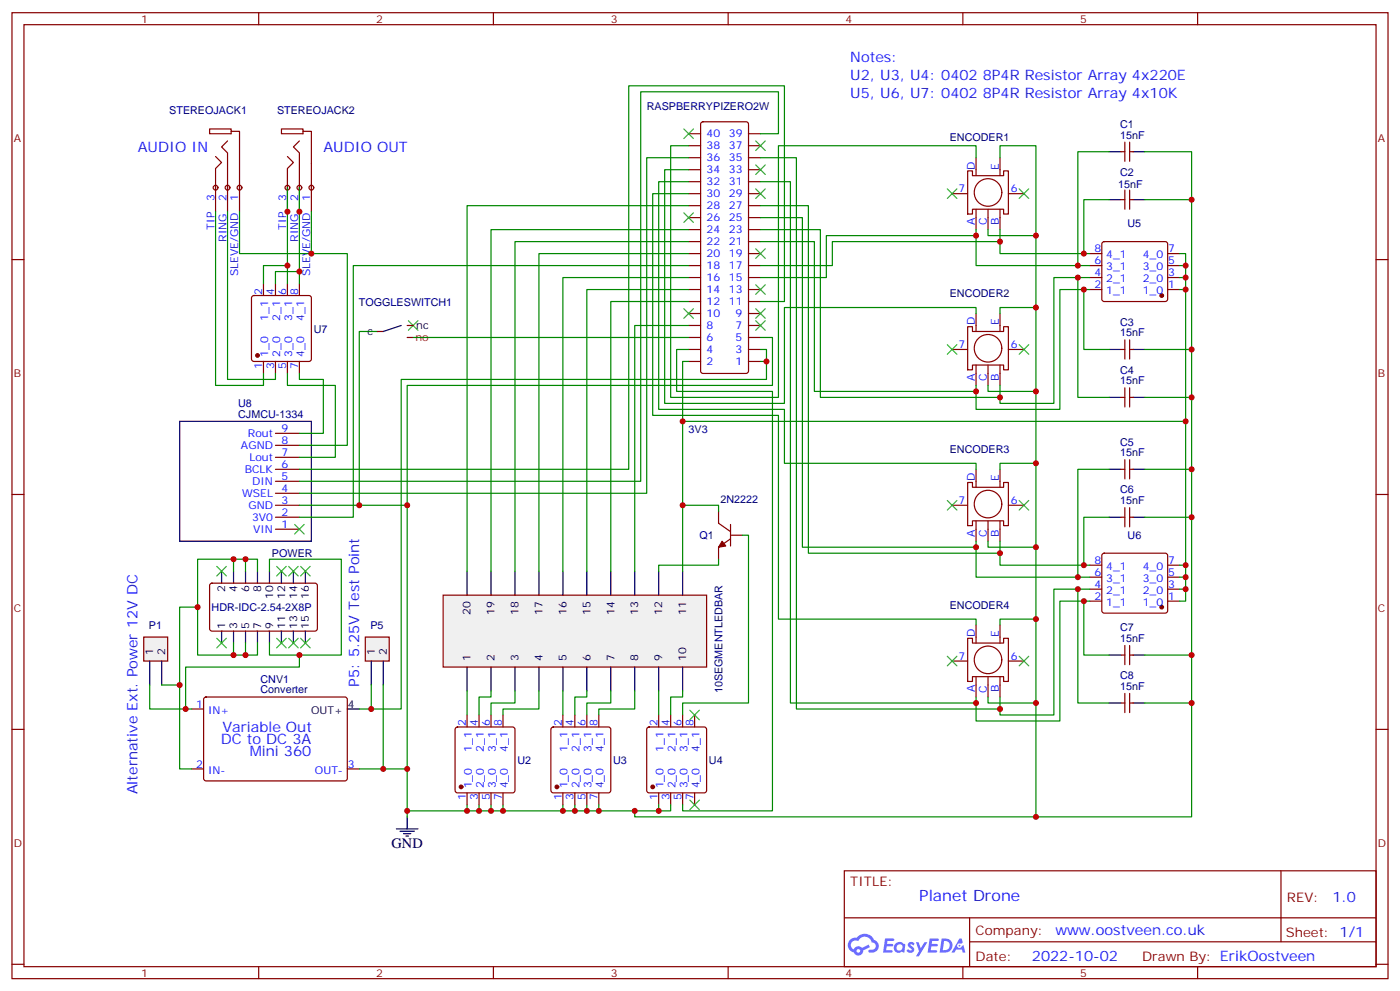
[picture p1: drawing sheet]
<svg xmlns="http://www.w3.org/2000/svg" width="412mm" height="292mm" viewBox="0 0 412 292" stroke-linecap="round" stroke-linejoin="round" font-family="sans-serif">
<g fill="none" stroke="#870000" stroke-width=".35">
<path d="M3.5 3.7h405.4v284.4h-405.4zM7.1 7.3h398.2v277.3h-398.2zM76.2 3.7v3.6M145.3 3.7v3.6M214.5 3.7v3.6M283.6 3.7v3.6M352.8 3.7v3.6M3.5 76.4h3.6M405.3 76.4h3.6M3.5 145.6h3.6M405.3 145.6h3.6M3.5 214.7h3.6"/>
<path d="M405.3 214.7h3.6M248.7 256.3h156.6v28.3h-156.6zM377.3 256.4v20.8M248.7 270.2h156.5M285.6 277.2h119.6M285.6 270.2v14.1M3.5 283.8h3.6M76.2 284.6v3.5M145.3 284.6v3.5M214.5 284.6v3.5M283.6 284.6v3.5M352.8 284.6v3.5"/>
<path d="M405.3 283.8h3.6"/>
</g>
<g fill="#5487ff">
<path d="M267.7 277.5a1.22 1.22 0 0 1 1.7 .3l-.4 .5a.47 .47 0 0 0-.3-.4 .47 .47 0 0 0-.5 .2l.1 .3a1.14 1.14 0 0 1 .8 1.7 1.14 1.14 0 0 1-1.9 0l-.2-.2 .5-.5 .7 .4a.29 .29 0 0 0 .3-.3 .29 .29 0 0 0-.2-.3 1.04 1.04 0 0 1-.6-1.7z"/>
<path d="M260.7 276.3h2.4l.3 .1-.2 .5-1.8 .1-.1 .9h1.5l.3 .3-.3 .4h-1.6l-.2 1.1h1.7l.2 .3-.2 .4h-2.6z"/>
<path d="M273.8 276.3h2.4l.3 .1-.1 .5-1.8 .1-.2 .9h1.6l.3 .3-.4 .4h-1.6l-.1 1.1h1.7l.2 .3-.2 .4h-2.6z"/>
<path d="M282.6 276.3h.7l.3 1.2-.6 .3a.69 .69 0 0 0-1 .3 .69 .69 0 0 0 .4 1 .69 .69 0 0 0 .9-.6l.5-.3 .6 2.2h-.8l-.2-.9h-1.8l-.5 .9h-.8z"/>
<path d="M269.8 277.3h.8l.6 1.9 1.1-1.9h.9l-2.6 4.2h-.8l.9-1.5z"/>
<path d="M277.4 276.3l-.6 4.1h1.3a2.11 2.11 0 0 0 2.5-2.1 2.11 2.11 0 0 0-2.5-2zM278.1 277a1.39 1.39 0 0 1 1.7 1.4 1.39 1.39 0 0 1-1.8 1.3h-.3z"/>
<path d="M263.7 277.9a1.54 1.54 0 0 0-.1 2.1 1.54 1.54 0 0 0 2.2 .2l.6 .2 .3-2.3-.2-.2-.4-.1a1.49 1.49 0 0 0-2.4 .1zM264 278.9a.94 .94 0 0 1 1.8 0 .94 .94 0 0 1-1.8 0z"/>
<path d="M250.4 276.6a2.18 2.18 0 0 0 1.1 3.8 1.44 1.44 0 0 0 1.6 .9 1.44 1.44 0 0 0 1.2-1.5l2-1-.5-.7-1.9 .9a1.47 1.47 0 0 0-2.4 .5 1.39 1.39 0 0 1-.7-2 1.39 1.39 0 0 1 2-.5 2.12 2.12 0 0 1 2.2-1.3 2.12 2.12 0 0 1 1.9 1.7 1.14 1.14 0 0 1 1.1 1.4 1.14 1.14 0 0 1-1.7 .8 .43 .43 0 0 0-.5 .3 .43 .43 0 0 0 .4 .5 1.98 1.98 0 0 0 2.5-1.2 1.98 1.98 0 0 0-1.2-2.5 3.1 3.1 0 0 0-5.3-.7l-.9 .1zM252.3 279.9a.55 .55 0 0 1 1.1 0 .55 .55 0 0 1-1.1 0z"/>
<circle cx="282.6" cy="278.4" r=".26"/>
</g>
<g fill="none" stroke="#870000" stroke-width=".35">
<path d="M202.8 39.4h3.6M206.6 36l.5-.2h12.7l.5 .2 .2 .5v72.7l-.2 .5-.5 .2h-12.7l-.5-.2-.2-.5v-72.7zM220.5 39.4h3.5M202.8 57h3.6M202.8 53.5h3.6M202.8 50h3.6M202.8 46.4h3.6M202.8 42.9h3.6M220.5 57h3.5M220.5 53.5h3.5M220.5 50h3.5M220.5 46.4h3.5"/>
<path d="M220.5 42.9h3.5M280.5 57h4.5M285 50.3h1.5v1.4h9.1v-1.4h1.4v12.7h-1.4v-1.4h-9.1v1.4h-1.5zM287.5 46.4v5.3M294.6 46.4v5.3M297 57h4.6M202.8 78.2h3.6M202.8 74.6h3.6M202.8 71.1h3.6M202.8 67.6h3.6M202.8 64.1h3.6M202.8 60.5h3.6"/>
<path d="M220.5 78.2h3.5M220.5 74.6h3.5M220.5 71.1h3.5M220.5 67.6h3.5M220.5 64.1h3.5M220.5 60.5h3.5M287.5 61.6v6M291 61.6v6M294.6 61.6v6M202.8 99.3h3.6M202.8 95.8h3.6M202.8 92.3h3.6"/>
<path d="M202.8 88.8h3.6M202.8 85.2h3.6M202.8 81.7h3.6M220.5 99.3h3.5M220.5 95.8h3.5M220.5 92.3h3.5M220.5 88.8h3.5M220.5 85.2h3.5M220.5 81.7h3.5M285 96.2h1.5v1.4h9.1v-1.4h1.4v12.7h-1.4v-1.4h-9.1v1.4h-1.5zM287.5 92.3v5.3M294.6 92.3v5.3"/>
<path d="M202.8 102.9h3.6M202.8 106.4h3.6M220.5 102.9h3.5M220.5 106.4h3.5M280.5 102.9h4.5M287.5 107.5v6M291 107.5v6M294.6 107.5v6M297 102.9h4.6M287.5 138.1v5.3M294.6 138.1v5.3M280.5 148.7h4.5"/>
<path d="M285 142h1.5v1.4h9.1v-1.4h1.4v12.7h-1.4v-1.4h-9.1v1.4h-1.5zM287.5 153.3v6M291 153.3v6M294.6 153.3v6M297 148.7h4.6M280.5 194.6h4.5M285 187.9h1.5v1.4h9.1v-1.4h1.4v12.7h-1.4v-1.4h-9.1v1.4h-1.5zM287.5 199.2v6M287.5 184v5.3M291 199.2v6M294.6 184v5.3M294.6 199.2v6"/>
<path d="M297 194.6h4.6"/>
<circle cx="291" cy="56.7" r="4.1"/>
<circle cx="291" cy="102.5" r="4.1"/>
<circle cx="291" cy="148.4" r="4.1"/>
<circle cx="291" cy="194.2" r="4.1"/>
</g>
<g fill="#f0f0f0" stroke="#870000" stroke-width=".35">
<circle cx="70.6" cy="55.2" r=".71"/>
<circle cx="67" cy="55.2" r=".71"/>
<circle cx="63.5" cy="55.2" r=".71"/>
</g>
<path d="M68.1 38.7v.7h-6.4v-1.4h6.4v.7h2.5v23.6M63.5 46.1l1.8 1.7-1.8 1.8v12.7M67 41.5l-1.7 1.8 1.7 1.7v17.3" fill="none" stroke="#870000" stroke-width=".35"/>
<g fill="#f0f0f0" stroke="#870000" stroke-width=".35">
<circle cx="91.7" cy="55.2" r=".71"/>
<circle cx="88.2" cy="55.2" r=".71"/>
<circle cx="84.7" cy="55.2" r=".71"/>
</g>
<path d="M89.3 38.7v.7h-6.4v-1.4h6.4v.7h2.4v23.6M84.7 46.1l1.7 1.7-1.7 1.8v12.7M88.2 41.5l-1.8 1.8 1.8 1.7v17.3" fill="none" stroke="#870000" stroke-width=".35"/>
<path d="M130.5 175.2h77.6v21.2h-77.6z" fill="#f0f0f0" stroke="#870000" stroke-width=".35"/>
<g fill="none" stroke="#000" stroke-width=".35">
<path d="M326.7 44.7h3.5M326.7 58.8h3.5M333.7 44.7h3.6M333.7 58.8h3.6M118.2 95.8l-5.3 1.8M326.7 102.9h3.5M326.7 117h3.5M333.7 102.9h3.6M333.7 117h3.6M52.9 124h38.8v35.3h-38.8zM326.7 138.1h3.5M333.7 138.1h3.6"/>
<path d="M326.7 152.3h3.5M333.7 152.3h3.6M65.3 168.1v3.6M68.8 168.1v3.6M72.3 168.1v3.6M75.8 168.1v3.6M79.4 168.1v3.6M82.9 168.1v3.6M86.4 168.1v3.6M90 168.1v3.6M137.6 168.1v7.1M144.6 168.1v7.1"/>
<path d="M151.7 168.1v7.1M158.7 168.1v7.1M165.8 168.1v7.1M172.9 168.1v7.1M179.9 168.1v7.1M187 168.1v7.1M194 168.1v7.1M201.1 168.1v7.1M65.3 185.8v3.5M68.8 185.8v3.5M72.3 185.8v3.5M75.8 185.8v3.5"/>
<path d="M79.4 185.8v3.5M82.9 185.8v3.5M86.4 185.8v3.5M90 185.8v3.5M137.6 196.4v7M144.6 196.4v7M151.7 196.4v7M158.7 196.4v7M165.8 196.4v7M172.9 196.4v7M179.9 196.4v7M187 196.4v7"/>
<path d="M194 196.4v7M201.1 196.4v7M326.7 192.8h3.5M333.7 192.8h3.6M102.3 208.7h3.5M326.7 206.9h3.5M333.7 206.9h3.6M116.8 244h6.3M117.8 244.7h4.3M118.9 245.4h2.1M119.6 246.1h.7M119.9 240.5v3.5"/>
</g>
<g fill="none" stroke="#870000" stroke-width=".35">
<path d="M330.3 44.7h1M330.3 58.8h1M331.3 41.8v5.7M331.3 56v5.6M332.8 41.8v5.7M332.8 56v5.6M332.8 44.7h1M332.8 58.8h1M321 74.6h3.6M321 78.2h3.6M324.8 71.3l.5-.2h18l.5 .2 .2 .5v16.3l-.3 .5-.4 .2h-18l-.5-.3-.2-.4v-16.3zM344 74.6h3.5"/>
<path d="M344 78.2h3.5M74.3 87.2l.5-.2h16.2l.5 .2 .2 .5v18l-.2 .5-.5 .2h-16.2l-.5-.2-.2-.5v-18zM77.6 83.5v3.5M81.1 83.5v3.5M84.7 83.5v3.5M88.2 83.5v3.5M111.1 97.6h1.8M119.9 99.3h1.8M119.9 95.8h1.8M321 85.2h3.6M321 81.7h3.6M344 85.2h3.5"/>
<path d="M344 81.7h3.5M77.6 106.4v3.5M81.1 106.4v3.5M84.7 106.4v3.5M88.2 106.4v3.5M330.3 102.9h1M330.3 117h1M331.3 100v5.7M331.3 114.2v5.6M332.8 100v5.7M332.8 114.2v5.6M332.8 102.9h1"/>
<path d="M332.8 117h1M81.1 138.1h7.1M81.1 134.6h7.1M81.1 131.1h7.1M81.1 127.6h7.1M330.3 138.1h1M331.3 135.3v5.7M332.8 135.3v5.7M332.8 138.1h1M81.1 152.3h7.1M81.1 155.8h7.1M81.1 148.7h7.1"/>
<path d="M81.1 145.2h7.1M81.1 141.7h7.1M211.7 150.5v3.5l3.5 2.5M215.2 158.6l-3.5 2.5v3.5M215.2 157.6h3.5M215.2 154.4v6.3M330.3 152.3h1M331.3 149.4v5.7M332.8 149.4v5.7M332.8 152.3h1M62 171.9l.4-.2h30.7l.4 .7-.1 12.9-.6 .5-30.6-.1-.5-.6v-12.7zM321 177h3.6"/>
<path d="M321 166.4h3.6M321 173.4h3.6M321 169.9h3.6M324.8 163l.5-.2h18l.5 .2 .2 .5v16.3l-.3 .5-.4 .2h-18l-.5-.3-.2-.4v-16.3zM344 177h3.5M344 166.4h3.5M344 173.4h3.5M344 169.9h3.5M330.3 192.8h1M331.3 190v5.7M332.8 190v5.7M332.8 192.8h1"/>
<path d="M56.4 208.7h3.6M60.2 205.4l.5-.2h41.2l.4 .7-.1 23.5-.6 .5-41.2-.1-.4-.6v-23.3zM134.3 214.2l.5-.2h16.2l.5 .2 .2 .5v18l-.2 .5-.5 .2h-16.2l-.5-.2-.2-.5v-18zM137.6 210.5v3.5M141.1 210.5v3.5M144.6 210.5v3.5M148.2 210.5v3.5M162.5 214.2l.5-.2h16.2l.5 .2 .2 .5v18l-.2 .5-.5 .2h-16.2l-.5-.2-.2-.5v-18zM165.8 210.5v3.5M169.3 210.5v3.5M172.9 210.5v3.5M176.4 210.5v3.5"/>
<path d="M190.7 214.2l.5-.2h16.2l.5 .2 .2 .5v18l-.2 .5-.5 .2h-16.2l-.5-.2-.2-.5v-18zM194 210.5v3.5M197.6 210.5v3.5M201.1 210.5v3.5M204.6 210.5v3.5M330.3 206.9h1M331.3 204.1v5.7M332.8 204.1v5.7M332.8 206.9h1M56.4 226.3h3.6M102.3 226.3h3.5M137.6 233.4v3.5"/>
<path d="M141.1 233.4v3.5M144.6 233.4v3.5M148.2 233.4v3.5M165.8 233.4v3.5M169.3 233.4v3.5M172.9 233.4v3.5M176.4 233.4v3.5M194 233.4v3.5M197.6 233.4v3.5M201.1 233.4v3.5M204.6 233.4v3.5"/>
</g>
<g fill="#870000" stroke="#870000" stroke-width=".35">
<path d="M212.7 159.3l1.1 1.4-2.1 .4z"/>
<circle cx="135.8" cy="231.6" r=".53"/>
<circle cx="164" cy="231.6" r=".53"/>
<circle cx="192.3" cy="231.6" r=".53"/>
<circle cx="342.2" cy="87" r=".53"/>
<circle cx="342.2" cy="178.7" r=".53"/>
<circle cx="75.8" cy="104.6" r=".53"/>
</g>
<g fill="none" stroke="#008700" stroke-width=".35">
<path d="M224 39.4h5.3v-12.4h-40.6v114.7h-100.5M84.7 55.2v28.3M88.2 55.2v28.3M202.8 57h-10.5v65.3h37v59.9h58.2v1.8M202.8 53.5h-8.8v67h37.1v15.9h56.4v1.7M202.8 50h-7v68.7h35.3v-28.2h56.4v1.8M202.8 42.9h-5.2v74.1h31.7v-74.1h58.2v3.5M202.8 46.4h-12.3v98.8h-102.3M224 53.5h8.8v153.4h54.7v-1.7M224 46.4h10.6v162.3h60v-3.5M294.6 46.4v-3.5h10.6v197.6h-118.2v-1.8M326.7 58.8h-7.4v15.8"/>
<path d="M326.7 44.7h-9.2v33.5M337.3 58.8h13.7v181.7h-45.8M337.3 44.7h13.7v14.1M63.5 62.3v51.2h14.1v-3.6M67 62.3v49.4h14.1v-1.8M70.6 62.3v12.3h31.7v56.5h-14.1M84.7 78.2h-7.1v5.3M88.2 79.9h-7.1v3.6M91.7 62.3v12.3M202.8 74.6h-44.1v93.5M202.8 71.1h-51.1v97M202.8 67.6h-58.2v100.5"/>
<path d="M202.8 60.5h-65.2v107.6M224 64.1h12.4v97h51.1v-1.8M224 60.5h14.1v102.3h56.5v-3.5M224 71.1h15.9v44.1h47.6v-1.7M224 67.6h17.7v49.4h52.9v-3.5M287.5 67.6v1.8h-44.1v12.3h-19.4M287.5 69.4v8.8h33.5M291 67.6v1.8h14.2M294.6 67.6v3.5h-49.4v7.1h-21.2M294.6 71.1v3.5h26.4M347.5 74.6h1.7v102.4h-1.7M347.5 78.2h1.7"/>
<path d="M111.1 97.6h-5.3v51.1M121.7 99.3h81.1M202.8 88.8h-22.9v79.3M202.8 85.2h-29.9v82.9M202.8 81.7h-37v86.4M202.8 95.8h-15.8v72.3M224 99.3h3.5v14.2h-107.6v35.2M224 88.8h7.1v-63.5h-45.9v112.8h-97M305.2 90.5h-10.6v1.8M317.5 81.7v35.3h9.2M319.3 85.2v17.7h7.4M321 85.2h-8.8v35.3h-24.7v-5.3"/>
<path d="M321 81.7h-10.6v37h-15.8v-1.7M347.5 81.7h1.7M347.5 85.2h1.7M84.7 109.9v3.6h14.1v21.1h-10.6M88.2 109.9v1.8h7v15.9h-7M202.8 106.4h-1.7v61.7M202.8 102.9h-3.5v12.3h28.2v123.5h-26.4v-1.8M224 102.9h1.8v3.5M224 106.4h1.8v5.3h-107.6v97h-12.4M291 113.5v1.7h14.2M337.3 102.9h13.7M337.3 117h13.7"/>
<path d="M201.1 124h148.1M305.2 136.4h-10.6v1.7M326.7 138.1h-9.2v31.8M337.3 138.1h13.7M88.2 148.7h31.7v77.6h-14.1M201.1 148.7h10.6v1.8M218.7 157.6h1.8v49.3h-19.4v3.6M291 159.3v1.8h14.2M326.7 152.3h-7.4v14.1M337.3 152.3h13.7M58.2 178.7h-5.3v47.6h3.5M68.8 168.1v-3.5h7v3.5"/>
<path d="M68.8 164.6h-10.6v28.2h10.6M72.3 164.6v3.5M79.4 168.1v-3.5h21.1v28.2h-21.1v-3.5M211.7 164.6v1.8h-17.7v1.7M287.5 161.1v8.8h33.5M294.6 162.8v3.6h26.4M317.5 173.4v33.5h9.2M319.3 177v15.8h7.4M321 173.4h-10.6v37.1h-15.8v-1.8M321 177h-8.8v35.2h-24.7v-5.3M347.5 173.4h1.7M347.5 169.9h1.7"/>
<path d="M347.5 166.4h1.7M68.8 189.3v3.5h7v-3.5M72.3 189.3v3.5M88.2 192.8v3.6h-33.5v12.3h1.7M305.2 182.2h-10.6v1.8M337.3 192.8h13.7M137.6 203.4v7.1M144.6 203.4v1.8h-3.5v5.3M151.7 203.4v3.5h-7.1v3.6M158.7 203.4v5.3h-10.5v1.8M165.8 203.4v7.1M172.9 203.4v1.8h-3.6v5.3"/>
<path d="M179.9 203.4v3.5h-7v3.6M187 203.4v5.3h-10.6v1.8M194 203.4v7.1M201.1 203.4v1.8h-3.5v5.3M291 205.2v1.7h14.2M337.3 206.9h13.7M119.9 226.3v14.2M137.6 236.9v1.8M141.1 236.9v1.8M144.6 236.9v1.8M148.2 236.9v1.8M165.8 236.9v1.8"/>
<path d="M169.3 236.9v1.8M172.9 236.9v1.8M176.4 236.9v1.8M194 236.9v1.8M197.6 236.9v1.8h-77.7"/>
</g>
<g fill="none" stroke="#3c3" stroke-width=".35">
<path d="M201.4 38l2.9 2.8M204.3 38l-2.9 2.8M222.6 55.6l2.8 2.8M222.6 48.5l2.8 2.9M222.6 41.5l2.8 2.8M225.4 41.5l-2.8 2.8M225.4 55.6l-2.8 2.8M225.4 48.5l-2.8 2.9M279 55.6l2.9 2.8M281.9 55.6l-2.9 2.8M300.2 55.6l2.8 2.8M303 55.6l-2.8 2.8"/>
<path d="M201.4 62.7l2.9 2.8M204.3 62.7l-2.9 2.8M222.6 73.2l2.8 2.9M225.4 73.2l-2.8 2.9M120.3 94.4l2.8 2.8M123.1 94.4l-2.8 2.8M201.4 90.9l2.9 2.8M204.3 90.9l-2.9 2.8M222.6 94.4l2.8 2.8M222.6 90.9l2.8 2.8M222.6 83.8l2.8 2.8M225.4 94.4l-2.8 2.8"/>
<path d="M225.4 90.9l-2.8 2.8M225.4 83.8l-2.8 2.8M279 101.5l2.9 2.8M281.9 101.5l-2.9 2.8M300.2 101.5l2.8 2.8M303 101.5l-2.8 2.8M86.8 154.4l2.8 2.8M89.6 154.4l-2.8 2.8M279 147.3l2.9 2.8M281.9 147.3l-2.9 2.8M300.2 147.3l2.8 2.8M303 147.3l-2.8 2.8"/>
<path d="M63.9 166.7l2.8 2.8M66.7 166.7l-2.8 2.8M81.5 166.7l2.8 2.8M84.3 166.7l-2.8 2.8M85 166.7l2.8 2.8M87.8 166.7l-2.8 2.8M88.5 166.7l2.9 2.8M91.4 166.7l-2.9 2.8M63.9 187.9l2.8 2.8M66.7 187.9l-2.8 2.8M81.5 187.9l2.8 2.8M84.3 187.9l-2.8 2.8"/>
<path d="M85 187.9l2.8 2.8M87.8 187.9l-2.8 2.8M88.5 187.9l2.9 2.8M91.4 187.9l-2.9 2.8M279 193.2l2.9 2.8M281.9 193.2l-2.9 2.8M300.2 193.2l2.8 2.8M303 193.2l-2.8 2.8M203.2 209.1l2.8 2.8M206 209.1l-2.8 2.8M203.2 235.5l2.8 2.8M206 235.5l-2.8 2.8"/>
</g>
<path d="M107.6 187.5h7.1v7.1h-7.1z" fill="#f0f0f0" stroke="#870000" stroke-width=".35"/>
<path d="M109.4 194.6v7M112.9 194.6v7" fill="none" stroke="#000" stroke-width=".35"/>
<path d="M109.4 201.6v7.1M112.9 201.6v24.7" fill="none" stroke="#008700" stroke-width=".35"/>
<path d="M42.3 187.5h7.1v7.1h-7.1z" fill="#f0f0f0" stroke="#870000" stroke-width=".35"/>
<path d="M44.1 194.6v7M47.6 194.6v7" fill="none" stroke="#000" stroke-width=".35"/>
<path d="M202.8 78.2h-98.7v74.1h-15.9M44.1 201.6v7.1h10.6M47.6 201.6h5.3" fill="none" stroke="#008700" stroke-width=".35"/>
<g fill="#c00">
<circle cx="88.2" cy="79.9" r=".88"/>
<circle cx="84.7" cy="78.2" r=".88"/>
<circle cx="88.2" cy="62.3" r=".88"/>
<circle cx="84.7" cy="62.3" r=".88"/>
<circle cx="91.7" cy="74.6" r=".88"/>
<circle cx="72.3" cy="164.6" r=".88"/>
<circle cx="72.3" cy="192.8" r=".88"/>
<circle cx="68.8" cy="164.6" r=".88"/>
<circle cx="68.8" cy="192.8" r=".88"/>
<circle cx="58.2" cy="178.7" r=".88"/>
<circle cx="88.2" cy="192.8" r=".88"/>
<circle cx="119.9" cy="226.3" r=".88"/>
<circle cx="194" cy="238.7" r=".88"/>
<circle cx="176.4" cy="238.7" r=".88"/>
<circle cx="172.9" cy="238.7" r=".88"/>
<circle cx="169.3" cy="238.7" r=".88"/>
<circle cx="165.8" cy="238.7" r=".88"/>
<circle cx="148.2" cy="238.7" r=".88"/>
<circle cx="144.6" cy="238.7" r=".88"/>
<circle cx="141.1" cy="238.7" r=".88"/>
<circle cx="137.6" cy="238.7" r=".88"/>
<circle cx="225.8" cy="106.4" r=".88"/>
<circle cx="201.1" cy="148.7" r=".88"/>
<circle cx="119.9" cy="238.7" r=".88"/>
<circle cx="119.9" cy="148.7" r=".88"/>
<circle cx="105.8" cy="148.7" r=".88"/>
<circle cx="187" cy="238.7" r=".88"/>
<circle cx="305.2" cy="90.5" r=".88"/>
<circle cx="305.2" cy="136.4" r=".88"/>
<circle cx="305.2" cy="182.2" r=".88"/>
<circle cx="305.2" cy="69.4" r=".88"/>
<circle cx="305.2" cy="115.2" r=".88"/>
<circle cx="305.2" cy="161.1" r=".88"/>
<circle cx="305.2" cy="206.9" r=".88"/>
<circle cx="349.3" cy="173.4" r=".88"/>
<circle cx="349.3" cy="169.9" r=".88"/>
<circle cx="349.3" cy="166.4" r=".88"/>
<circle cx="349.3" cy="78.2" r=".88"/>
<circle cx="349.3" cy="81.7" r=".88"/>
<circle cx="349.3" cy="85.2" r=".88"/>
<circle cx="287.5" cy="69.4" r=".88"/>
<circle cx="294.6" cy="71.1" r=".88"/>
<circle cx="294.6" cy="162.8" r=".88"/>
<circle cx="287.5" cy="161.1" r=".88"/>
<circle cx="287.5" cy="115.2" r=".88"/>
<circle cx="294.6" cy="117" r=".88"/>
<circle cx="294.6" cy="208.7" r=".88"/>
<circle cx="287.5" cy="206.9" r=".88"/>
<circle cx="201.1" cy="124" r=".88"/>
<circle cx="349.3" cy="124" r=".88"/>
<circle cx="305.2" cy="240.5" r=".88"/>
<circle cx="351" cy="58.8" r=".88"/>
<circle cx="351" cy="102.9" r=".88"/>
<circle cx="351" cy="117" r=".88"/>
<circle cx="351" cy="138.1" r=".88"/>
<circle cx="351" cy="152.3" r=".88"/>
<circle cx="351" cy="192.8" r=".88"/>
<circle cx="351" cy="206.9" r=".88"/>
<circle cx="319.3" cy="74.6" r=".88"/>
<circle cx="317.5" cy="78.2" r=".88"/>
<circle cx="319.3" cy="85.2" r=".88"/>
<circle cx="317.5" cy="81.7" r=".88"/>
<circle cx="319.3" cy="166.4" r=".88"/>
<circle cx="317.5" cy="169.9" r=".88"/>
<circle cx="319.3" cy="177" r=".88"/>
<circle cx="317.5" cy="173.4" r=".88"/>
<circle cx="112.9" cy="226.3" r=".88"/>
<circle cx="54.7" cy="208.7" r=".88"/>
<circle cx="52.9" cy="201.6" r=".88"/>
<circle cx="109.4" cy="208.7" r=".88"/>
</g>
<text font-size="4.6" fill="#00f" x="270.8" y="265.4">Planet Drone</text>
<g font-size="4.2" fill="#00f">
<text x="250.5" y="23.5">U2, U3, U4: 0402 8P4R Resistor Array 4x220E</text>
<text x="250.5" y="18.2">Notes:</text>
<text x="250.5" y="28.8">U5, U6, U7: 0402 8P4R Resistor Array 4x10K</text>
<text x="40.6" y="44.7">AUDIO IN</text>
<text x="95.2" y="44.7">AUDIO OUT</text>
<text x="105.8" y="202.1" transform="rotate(-90 105.8 202.1)">P5: 5.25V Test Point</text>
<text x="65.5" y="215.6">Variable Out</text>
<text x="65" y="219.1">DC to DC 3A</text>
<text x="73.6" y="222.7">Mini 360</text>
<text x="40.5" y="233.8" transform="rotate(-90 40.5 233.8)">Alternative Ext. Power 12V DC</text>
<text x="392.5" y="265.6">1.0</text>
<text x="310.9" y="275.2">www.oostveen.co.uk</text>
<text x="304" y="283">2022-10-02</text>
</g>
<text font-size="4.2" x="115.4" y="249.6">GND</text>
<g font-size="3.9" fill="#800">
<text x="250.5" y="260.9">TITLE:</text>
<text x="379.1" y="265.6">REV:</text>
<text x="287.4" y="275.1">Company:</text>
<text x="378.7" y="275.7">Sheet: 1/1</text>
<text x="287.4" y="282.8">Date:</text>
<text x="336.4" y="282.9">Drawn By: ErikOostveen</text>
</g>
<g font-size="3.2" fill="#800">
<text x="41.6" y="6.7">1</text>
<text x="110.8" y="6.7">2</text>
<text x="179.9" y="6.7">3</text>
<text x="249.1" y="6.7">4</text>
<text x="318.2" y="6.7">5</text>
<text x="4.1" y="41.8">A</text>
<text x="405.9" y="41.8">A</text>
<text x="4.1" y="111">B</text>
<text x="405.9" y="111">B</text>
<text x="4.1" y="180.1">C</text>
<text x="405.9" y="180.1">C</text>
<text x="4.1" y="249.3">D</text>
<text x="405.9" y="249.3">D</text>
<text x="41.6" y="287.5">1</text>
<text x="110.8" y="287.5">2</text>
<text x="179.9" y="287.5">3</text>
<text x="249.1" y="287.5">4</text>
<text x="318.2" y="287.5">5</text>
</g>
<g font-size="3.2" fill="#000080">
<text x="49.9" y="33.5">STEREOJACK1</text>
<text x="81.6" y="33.5">STEREOJACK2</text>
<text x="190.5" y="32.3">RASPBERRYPIZERO2W</text>
<text x="279.8" y="41.6">ENCODER1</text>
<text x="329.9" y="40.8">15nF</text>
<text x="329.9" y="37.7">C1</text>
<text x="329.9" y="51.8">C2</text>
<text x="329.4" y="55.2">15nF</text>
<text x="332.1" y="67">U5</text>
<text x="105.7" y="89.9">TOGGLESWITCH1</text>
<text x="279.8" y="87.4">ENCODER2</text>
<text x="329.9" y="95.9">C3</text>
<text x="92.4" y="97.9">U7</text>
<text x="329.9" y="99">15nF</text>
<text x="329.9" y="113.1">15nF</text>
<text x="329.9" y="110">C4</text>
<text x="70.2" y="119.9">U8</text>
<text x="70.2" y="123">CJMCU-1334</text>
<text x="202.8" y="127.6">3V3</text>
<text x="329.9" y="131.2">C5</text>
<text x="279.8" y="133.3">ENCODER3</text>
<text x="329.9" y="134.3">15nF</text>
<text x="212.2" y="148.1">2N2222</text>
<text x="329.9" y="148.4">15nF</text>
<text x="329.9" y="145.3">C6</text>
<text x="206" y="158.7">Q1</text>
<text x="332.2" y="158.7">U6</text>
<text x="80.1" y="164">POWER</text>
<text x="62.3" y="179.9">HDR-IDC-2.54-2X8P</text>
<text x="279.8" y="179.1">ENCODER4</text>
<text x="43.9" y="185.2">P1</text>
<text x="109.1" y="185.2">P5</text>
<text x="329.9" y="185.8">C7</text>
<text x="329.9" y="188.9">15nF</text>
<text x="76.8" y="201">CNV1</text>
<text x="329.9" y="203.1">15nF</text>
<text x="329.9" y="199.9">C8</text>
<text x="76.8" y="204.1">Converter</text>
<text x="212.8" y="204.1" transform="rotate(-90 212.8 204.1)">10SEGMENTLEDBAR</text>
<text x="152.4" y="224.9">U2</text>
<text x="180.6" y="224.9">U3</text>
<text x="208.8" y="224.9">U4</text>
</g>
<g font-size="3.2" fill="#00f">
<text x="208.1" y="40.4">40</text>
<text x="214.7" y="40.4">39</text>
<text x="208.1" y="47.5">36</text>
<text x="208.1" y="44">38</text>
<text x="214.7" y="47.5">35</text>
<text x="214.7" y="44">37</text>
<text x="208.1" y="51">34</text>
<text x="214.7" y="51">33</text>
<text x="287.2" y="50" transform="rotate(-90 287.2 50)">D</text>
<text x="294.2" y="50" transform="rotate(-90 294.2 50)">E</text>
<text x="63.1" y="59" transform="rotate(-90 63.1 59)">3</text>
<text x="66.7" y="59" transform="rotate(-90 66.7 59)">2</text>
<text x="70.2" y="59" transform="rotate(-90 70.2 59)">1</text>
<text x="84.3" y="59" transform="rotate(-90 84.3 59)">3</text>
<text x="87.8" y="59" transform="rotate(-90 87.8 59)">2</text>
<text x="91.4" y="59" transform="rotate(-90 91.4 59)">1</text>
<text x="208.1" y="58.1">30</text>
<text x="208.1" y="54.5">32</text>
<text x="214.7" y="58.1">29</text>
<text x="214.7" y="54.5">31</text>
<text x="282.3" y="56.7">7</text>
<text x="297.7" y="56.7">6</text>
<text x="208.1" y="65.1">26</text>
<text x="208.1" y="61.6">28</text>
<text x="214.7" y="65.1">25</text>
<text x="214.7" y="61.6">27</text>
<text x="63.1" y="67.6" transform="rotate(-90 63.1 67.6)">TIP</text>
<text x="66.7" y="71.1" transform="rotate(-90 66.7 71.1)">RING</text>
<text x="84.3" y="67.6" transform="rotate(-90 84.3 67.6)">TIP</text>
<text x="87.8" y="71.1" transform="rotate(-90 87.8 71.1)">RING</text>
<text x="208.1" y="68.7">24</text>
<text x="214.7" y="68.7">23</text>
<text x="287.2" y="66.2" transform="rotate(-90 287.2 66.2)">A</text>
<text x="290.7" y="66.3" transform="rotate(-90 290.7 66.3)">C</text>
<text x="294.2" y="66.2" transform="rotate(-90 294.2 66.2)">B</text>
<text x="208.1" y="75.7">20</text>
<text x="208.1" y="72.2">22</text>
<text x="214.7" y="75.7">19</text>
<text x="214.7" y="72.2">21</text>
<text x="322.4" y="74.3">8</text>
<text x="322.4" y="77.8">6</text>
<text x="325.9" y="76.1">4_1</text>
<text x="336.6" y="76.1">4_0</text>
<text x="344.1" y="77.8">5</text>
<text x="344.1" y="74.3">7</text>
<text x="70.2" y="81.4" transform="rotate(-90 70.2 81.4)">SLEVE/GND</text>
<text x="91.4" y="81.4" transform="rotate(-90 91.4 81.4)">SLEVE/GND</text>
<text x="208.1" y="82.8">16</text>
<text x="208.1" y="79.2">18</text>
<text x="214.7" y="82.8">15</text>
<text x="214.7" y="79.2">17</text>
<text x="322.4" y="81.4">4</text>
<text x="325.9" y="79.6">3_1</text>
<text x="325.9" y="83.1">2_1</text>
<text x="336.6" y="83.1">2_0</text>
<text x="336.6" y="79.6">3_0</text>
<text x="344.1" y="81.4">3</text>
<text x="77.3" y="86.8" transform="rotate(-90 77.3 86.8)">2</text>
<text x="80.8" y="86.8" transform="rotate(-90 80.8 86.8)">4</text>
<text x="84.3" y="86.8" transform="rotate(-90 84.3 86.8)">6</text>
<text x="87.8" y="86.8" transform="rotate(-90 87.8 86.8)">8</text>
<text x="208.1" y="89.8">12</text>
<text x="208.1" y="86.3">14</text>
<text x="214.7" y="89.8">11</text>
<text x="214.7" y="86.3">13</text>
<text x="322.4" y="84.9">2</text>
<text x="325.9" y="86.6">1_1</text>
<text x="336.6" y="86.6">1_0</text>
<text x="344.1" y="84.9">1</text>
<text x="79" y="94.4" transform="rotate(-90 79 94.4)">1_1</text>
<text x="82.5" y="94.4" transform="rotate(-90 82.5 94.4)">2_1</text>
<text x="86.1" y="94.4" transform="rotate(-90 86.1 94.4)">3_1</text>
<text x="89.6" y="94.4" transform="rotate(-90 89.6 94.4)">4_1</text>
<text x="208.1" y="93.3">10</text>
<text x="216.7" y="93.3">9</text>
<text x="287.2" y="95.8" transform="rotate(-90 287.2 95.8)">D</text>
<text x="294.2" y="95.8" transform="rotate(-90 294.2 95.8)">E</text>
<text x="208.1" y="100.4">6</text>
<text x="208.1" y="96.9">8</text>
<text x="216.7" y="100.4">5</text>
<text x="216.7" y="96.9">7</text>
<text x="79" y="105.1" transform="rotate(-90 79 105.1)">1_0</text>
<text x="82.5" y="105.1" transform="rotate(-90 82.5 105.1)">2_0</text>
<text x="86.1" y="105.1" transform="rotate(-90 86.1 105.1)">3_0</text>
<text x="89.6" y="105.1" transform="rotate(-90 89.6 105.1)">4_0</text>
<text x="208.1" y="107.5">2</text>
<text x="208.1" y="103.9">4</text>
<text x="216.7" y="107.5">1</text>
<text x="216.7" y="103.9">3</text>
<text x="282.3" y="102.5">7</text>
<text x="297.7" y="102.5">6</text>
<text x="77.3" y="108.6" transform="rotate(-90 77.3 108.6)">1</text>
<text x="80.8" y="108.6" transform="rotate(-90 80.8 108.6)">3</text>
<text x="84.3" y="108.6" transform="rotate(-90 84.3 108.6)">5</text>
<text x="87.8" y="108.6" transform="rotate(-90 87.8 108.6)">7</text>
<text x="287.2" y="112.1" transform="rotate(-90 287.2 112.1)">A</text>
<text x="290.7" y="112.1" transform="rotate(-90 290.7 112.1)">C</text>
<text x="294.2" y="112.1" transform="rotate(-90 294.2 112.1)">B</text>
<text x="73" y="128.6">Rout</text>
<text x="82.9" y="130.7">8</text>
<text x="82.9" y="127.2">9</text>
<text x="71" y="132.2">AGND</text>
<text x="73.5" y="135.7">Lout</text>
<text x="82.9" y="137.8">6</text>
<text x="82.9" y="134.3">7</text>
<text x="72.1" y="139.2">BCLK</text>
<text x="74.3" y="142.7">DIN</text>
<text x="82.9" y="141.3">5</text>
<text x="287.2" y="141.7" transform="rotate(-90 287.2 141.7)">D</text>
<text x="294.2" y="141.7" transform="rotate(-90 294.2 141.7)">E</text>
<text x="71.4" y="146.3">WSEL</text>
<text x="73.2" y="149.8">GND</text>
<text x="82.9" y="148.4">3</text>
<text x="82.9" y="144.9">4</text>
<text x="282.3" y="148.4">7</text>
<text x="297.7" y="148.4">6</text>
<text x="74.2" y="153.3">3V0</text>
<text x="82.9" y="155.4">1</text>
<text x="82.9" y="151.9">2</text>
<text x="74.6" y="156.8">VIN</text>
<text x="287.2" y="158" transform="rotate(-90 287.2 158)">A</text>
<text x="290.7" y="158" transform="rotate(-90 290.7 158)">C</text>
<text x="294.2" y="158" transform="rotate(-90 294.2 158)">B</text>
<text x="322.4" y="166">8</text>
<text x="325.9" y="167.8">4_1</text>
<text x="336.6" y="167.8">4_0</text>
<text x="344.1" y="166">7</text>
<text x="322.4" y="169.5">6</text>
<text x="322.4" y="173.1">4</text>
<text x="325.9" y="171.3">3_1</text>
<text x="336.6" y="171.3">3_0</text>
<text x="344.1" y="173.1">3</text>
<text x="344.1" y="169.5">5</text>
<text x="322.4" y="176.6">2</text>
<text x="325.9" y="174.8">2_1</text>
<text x="325.9" y="178.4">1_1</text>
<text x="336.6" y="178.4">1_0</text>
<text x="336.6" y="174.8">2_0</text>
<text x="344.1" y="176.6">1</text>
<text x="287.2" y="187.5" transform="rotate(-90 287.2 187.5)">D</text>
<text x="294.2" y="187.5" transform="rotate(-90 294.2 187.5)">E</text>
<text x="282.3" y="194.2">7</text>
<text x="297.7" y="194.2">6</text>
<text x="287.2" y="203.8" transform="rotate(-90 287.2 203.8)">A</text>
<text x="290.7" y="203.9" transform="rotate(-90 290.7 203.9)">C</text>
<text x="294.2" y="203.8" transform="rotate(-90 294.2 203.8)">B</text>
<text x="57.8" y="208.4">1</text>
<text x="61.3" y="210.1">IN+</text>
<text x="137.2" y="213.8" transform="rotate(-90 137.2 213.8)">2</text>
<text x="140.8" y="213.8" transform="rotate(-90 140.8 213.8)">4</text>
<text x="144.3" y="213.8" transform="rotate(-90 144.3 213.8)">6</text>
<text x="147.8" y="213.8" transform="rotate(-90 147.8 213.8)">8</text>
<text x="165.5" y="213.8" transform="rotate(-90 165.5 213.8)">2</text>
<text x="169" y="213.8" transform="rotate(-90 169 213.8)">4</text>
<text x="172.5" y="213.8" transform="rotate(-90 172.5 213.8)">6</text>
<text x="176" y="213.8" transform="rotate(-90 176 213.8)">8</text>
<text x="193.7" y="213.8" transform="rotate(-90 193.7 213.8)">2</text>
<text x="197.2" y="213.8" transform="rotate(-90 197.2 213.8)">4</text>
<text x="200.7" y="213.8" transform="rotate(-90 200.7 213.8)">6</text>
<text x="204.3" y="213.8" transform="rotate(-90 204.3 213.8)">8</text>
<text x="139" y="221.3" transform="rotate(-90 139 221.3)">1_1</text>
<text x="142.5" y="221.3" transform="rotate(-90 142.5 221.3)">2_1</text>
<text x="146" y="221.3" transform="rotate(-90 146 221.3)">3_1</text>
<text x="149.6" y="221.3" transform="rotate(-90 149.6 221.3)">4_1</text>
<text x="167.2" y="221.3" transform="rotate(-90 167.2 221.3)">1_1</text>
<text x="170.7" y="221.3" transform="rotate(-90 170.7 221.3)">2_1</text>
<text x="174.3" y="221.3" transform="rotate(-90 174.3 221.3)">3_1</text>
<text x="177.8" y="221.3" transform="rotate(-90 177.8 221.3)">4_1</text>
<text x="195.4" y="221.3" transform="rotate(-90 195.4 221.3)">1_1</text>
<text x="199" y="221.3" transform="rotate(-90 199 221.3)">2_1</text>
<text x="202.5" y="221.3" transform="rotate(-90 202.5 221.3)">3_1</text>
<text x="206" y="221.3" transform="rotate(-90 206 221.3)">4_1</text>
<text x="57.8" y="226">2</text>
<text x="61.3" y="227.8">IN-</text>
<text x="92.8" y="227.8">OUT-</text>
<text x="102.5" y="226">3</text>
<text x="139" y="232.1" transform="rotate(-90 139 232.1)">1_0</text>
<text x="142.5" y="232.1" transform="rotate(-90 142.5 232.1)">2_0</text>
<text x="146" y="232.1" transform="rotate(-90 146 232.1)">3_0</text>
<text x="149.6" y="232.1" transform="rotate(-90 149.6 232.1)">4_0</text>
<text x="167.2" y="232.1" transform="rotate(-90 167.2 232.1)">1_0</text>
<text x="170.7" y="232.1" transform="rotate(-90 170.7 232.1)">2_0</text>
<text x="174.3" y="232.1" transform="rotate(-90 174.3 232.1)">3_0</text>
<text x="177.8" y="232.1" transform="rotate(-90 177.8 232.1)">4_0</text>
<text x="195.4" y="232.1" transform="rotate(-90 195.4 232.1)">1_0</text>
<text x="199" y="232.1" transform="rotate(-90 199 232.1)">2_0</text>
<text x="202.5" y="232.1" transform="rotate(-90 202.5 232.1)">3_0</text>
<text x="206" y="232.1" transform="rotate(-90 206 232.1)">4_0</text>
<text x="137.2" y="235.6" transform="rotate(-90 137.2 235.6)">1</text>
<text x="140.8" y="235.6" transform="rotate(-90 140.8 235.6)">3</text>
<text x="144.3" y="235.6" transform="rotate(-90 144.3 235.6)">5</text>
<text x="147.8" y="235.6" transform="rotate(-90 147.8 235.6)">7</text>
<text x="165.5" y="235.6" transform="rotate(-90 165.5 235.6)">1</text>
<text x="169" y="235.6" transform="rotate(-90 169 235.6)">3</text>
<text x="172.5" y="235.6" transform="rotate(-90 172.5 235.6)">5</text>
<text x="176" y="235.6" transform="rotate(-90 176 235.6)">7</text>
<text x="193.7" y="235.6" transform="rotate(-90 193.7 235.6)">1</text>
<text x="197.2" y="235.6" transform="rotate(-90 197.2 235.6)">3</text>
<text x="200.7" y="235.6" transform="rotate(-90 200.7 235.6)">5</text>
<text x="204.3" y="235.6" transform="rotate(-90 204.3 235.6)">7</text>
</g>
<g font-size="3.2">
<text x="108.3" y="98.6">c</text>
<text x="122.6" y="96.9">nc</text>
<text x="66.3" y="174.4" transform="rotate(-90 66.3 174.4)">2</text>
<text x="69.8" y="174.4" transform="rotate(-90 69.8 174.4)">4</text>
<text x="73.4" y="174.4" transform="rotate(-90 73.4 174.4)">6</text>
<text x="76.9" y="174.4" transform="rotate(-90 76.9 174.4)">8</text>
<text x="80.4" y="176.4" transform="rotate(-90 80.4 176.4)">10</text>
<text x="84" y="176.4" transform="rotate(-90 84 176.4)">12</text>
<text x="87.5" y="176.4" transform="rotate(-90 87.5 176.4)">14</text>
<text x="91" y="176.4" transform="rotate(-90 91 176.4)">16</text>
<text x="66.3" y="185.1" transform="rotate(-90 66.3 185.1)">1</text>
<text x="69.8" y="185.1" transform="rotate(-90 69.8 185.1)">3</text>
<text x="73.4" y="185.1" transform="rotate(-90 73.4 185.1)">5</text>
<text x="76.9" y="185.1" transform="rotate(-90 76.9 185.1)">7</text>
<text x="80.4" y="185.1" transform="rotate(-90 80.4 185.1)">9</text>
<text x="84" y="185.1" transform="rotate(-90 84 185.1)">11</text>
<text x="87.5" y="185.1" transform="rotate(-90 87.5 185.1)">13</text>
<text x="91" y="185.1" transform="rotate(-90 91 185.1)">15</text>
<text x="138.6" y="181" transform="rotate(-90 138.6 181)">20</text>
<text x="145.7" y="181" transform="rotate(-90 145.7 181)">19</text>
<text x="152.8" y="181" transform="rotate(-90 152.8 181)">18</text>
<text x="159.8" y="181" transform="rotate(-90 159.8 181)">17</text>
<text x="166.9" y="181" transform="rotate(-90 166.9 181)">16</text>
<text x="173.9" y="181" transform="rotate(-90 173.9 181)">15</text>
<text x="181" y="181" transform="rotate(-90 181 181)">14</text>
<text x="188" y="181" transform="rotate(-90 188 181)">13</text>
<text x="195.1" y="181" transform="rotate(-90 195.1 181)">12</text>
<text x="202.1" y="181" transform="rotate(-90 202.1 181)">11</text>
<text x="45.2" y="192.8" transform="rotate(-90 45.2 192.8)">1</text>
<text x="48.7" y="192.8" transform="rotate(-90 48.7 192.8)">2</text>
<text x="110.4" y="192.8" transform="rotate(-90 110.4 192.8)">1</text>
<text x="113.9" y="192.8" transform="rotate(-90 113.9 192.8)">2</text>
<text x="138.6" y="194.6" transform="rotate(-90 138.6 194.6)">1</text>
<text x="145.7" y="194.6" transform="rotate(-90 145.7 194.6)">2</text>
<text x="152.8" y="194.6" transform="rotate(-90 152.8 194.6)">3</text>
<text x="159.8" y="194.6" transform="rotate(-90 159.8 194.6)">4</text>
<text x="166.9" y="194.6" transform="rotate(-90 166.9 194.6)">5</text>
<text x="173.9" y="194.6" transform="rotate(-90 173.9 194.6)">6</text>
<text x="181" y="194.6" transform="rotate(-90 181 194.6)">7</text>
<text x="188" y="194.6" transform="rotate(-90 188 194.6)">8</text>
<text x="195.1" y="194.6" transform="rotate(-90 195.1 194.6)">9</text>
<text x="202.1" y="194.6" transform="rotate(-90 202.1 194.6)">10</text>
<text x="102.5" y="208.4">4</text>
<text x="91.6" y="210.1">OUT+</text>
</g>
<text font-size="3.2" fill="#f00" x="122.4" y="100.4">no</text>
</svg>
